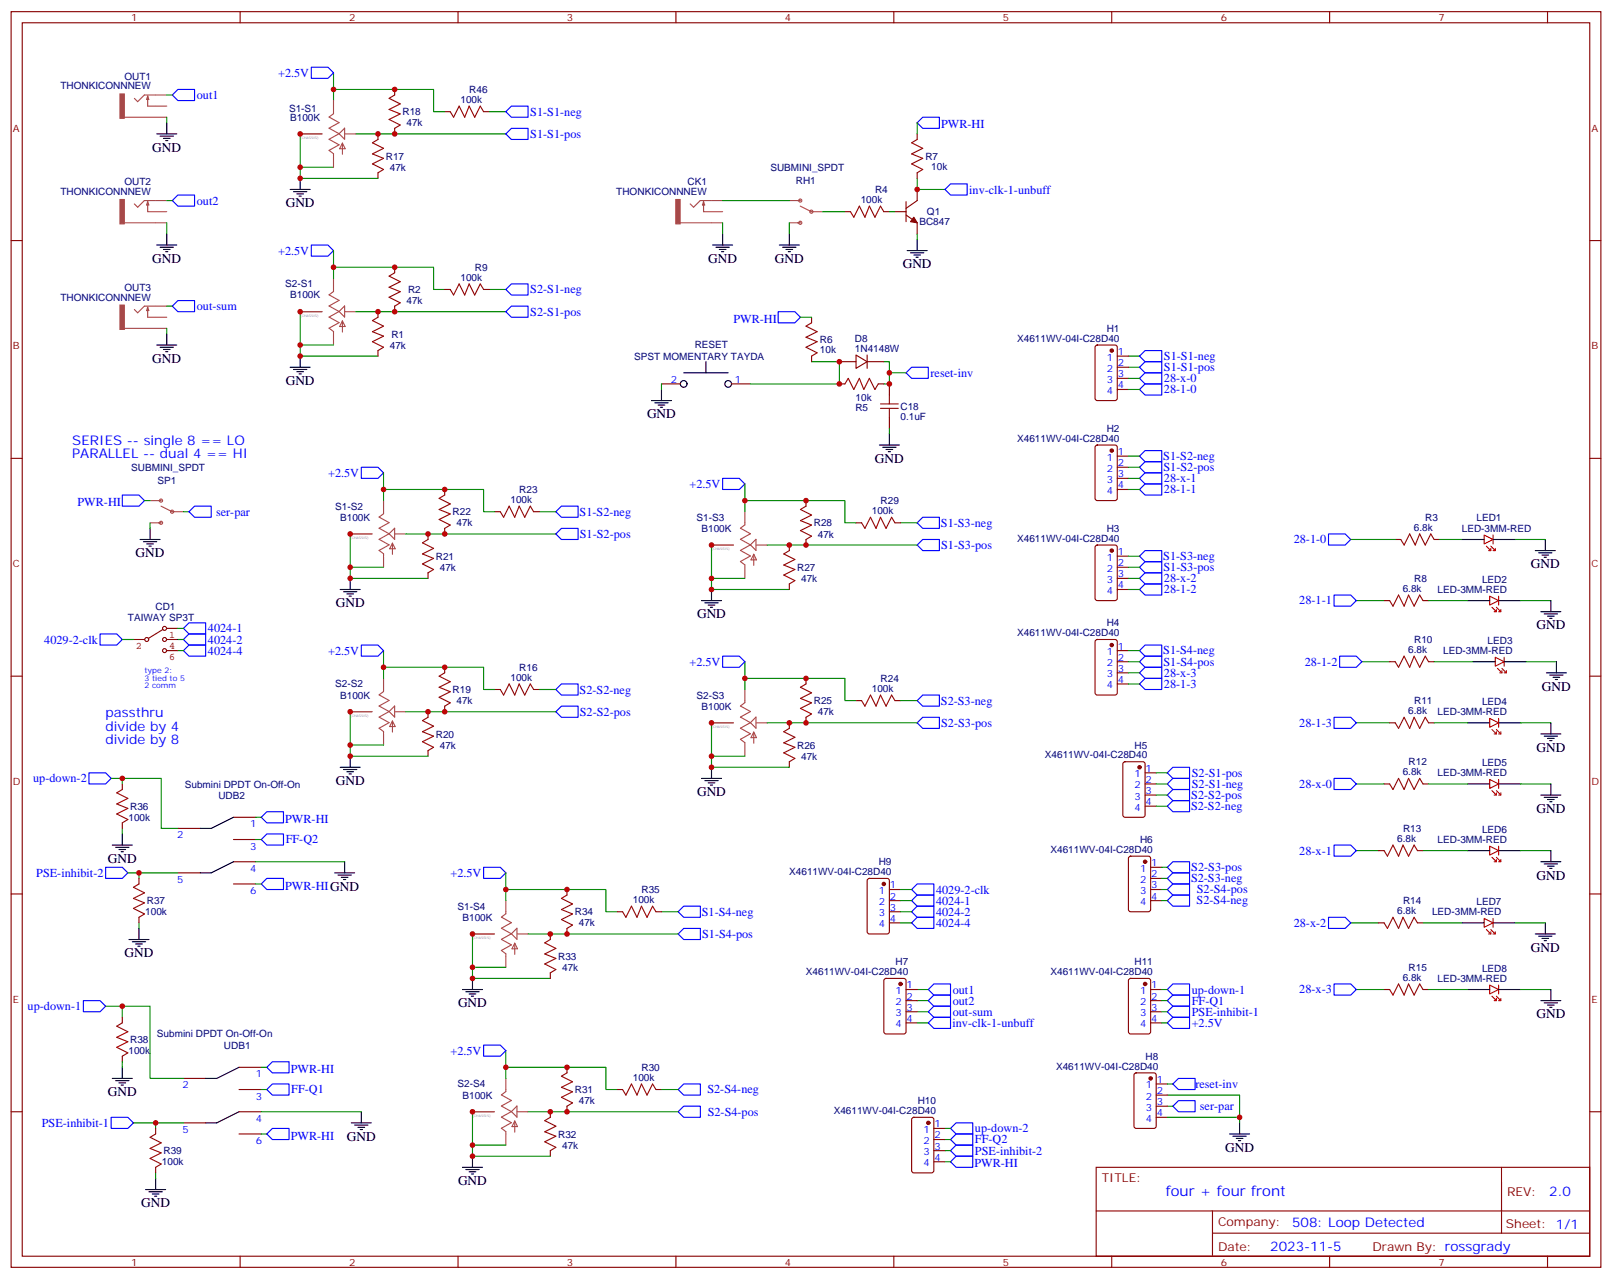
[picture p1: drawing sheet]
<svg xmlns="http://www.w3.org/2000/svg" width="512mm" height="406mm" viewBox="0 0 512 406" stroke-linecap="round" stroke-linejoin="round" font-family="sans-serif">
<g fill="none" stroke="#870000" stroke-width=".35">
<path d="M3.5 3.7h504.5v398.6h-504.5zM7.1 7.2h497.4v391.6h-497.4zM76.2 3.7v3.5M145.3 3.7v3.5M214.5 3.7v3.5M283.6 3.7v3.5M352.8 3.7v3.5M421.9 3.7v3.5M491.1 3.7v3.5M125.2 28.4v1.8M141.1 35.5h1.8M153.5 35.5h1.7"/>
<path d="M119.9 42.5v1.8M119.9 54.9v1.7M125.2 40.7v1.8M291 42.5v1.8M291 54.9v1.7M3.5 76.4h3.6M268.1 67.2h1.8M280.5 67.2h1.7M284 67.2h3.5M287.5 68.3l3.5 2.4v3.6M287.5 64v6.4M291 60.1v3.6l-3.5 2.4"/>
<path d="M504.5 76.4h3.5M119.9 99v1.7M125.2 84.8v1.8M125.2 97.2v1.8M141.1 91.9h1.8M153.5 91.9h1.7M119.9 111.3v1.8M347.7 109.7l.5-.2h5.6l.7 .5v16.5l-.4 .6-5.9 .1-.7-.5v-16.5zM354.5 113.1h3.6M354.5 116.6h3.6M354.5 120.1h3.6M354.5 123.6h3.6"/>
<path d="M3.5 145.5h3.6M141.1 155.4v1.8M255.8 158.9v1.8M347.7 141.5l.5-.2h5.6l.7 .4v16.5l-.4 .7h-5.9l-.7-.4v-16.5zM354.5 144.8h3.6M354.5 148.3h3.6M354.5 151.9h3.6M354.5 155.4h3.6M504.5 145.5h3.5M135.8 169.5v1.8M141.1 167.7v1.8M157 162.5h1.7"/>
<path d="M169.3 162.5h1.8M250.5 173v1.8M255.8 171.3v1.7M271.6 166h1.8M284 166h1.8M347.7 173.2l.5-.2h5.6l.7 .5v16.5l-.4 .6-5.9 .1-.7-.5v-16.5zM354.5 176.6h3.6M442.7 171.3h1.8M455.1 171.3h1.7M135.8 181.9v1.7M250.5 185.4v1.7M354.5 180.1h3.6"/>
<path d="M354.5 183.6h3.6M354.5 187.1h3.6M439.2 190.7h1.8M451.6 190.7h1.7M3.5 214.7h3.6M141.1 211.8v1.8M157 218.9h1.7M169.3 218.9h1.8M255.8 215.4v1.7M347.7 203.2l.5-.2h5.6l.7 .5v16.5l-.4 .6-5.9 .1-.7-.5v-16.5zM354.5 210.1h3.6M354.5 206.6h3.6"/>
<path d="M354.5 213.6h3.6M354.5 217.1h3.6M441 210.1h1.7M453.3 210.1h1.8M504.5 214.7h3.5M135.8 226v1.7M135.8 238.3v1.8M141.1 224.2v1.8M250.5 229.5v1.7M255.8 227.7v1.8M271.6 222.4h1.8M284 222.4h1.8"/>
<path d="M441 229.5h1.7M453.3 229.5h1.8M38.8 248.9v1.7M74.1 259.5h7M250.5 241.8v1.8M356.5 242l.5-.2h5.7l.6 .5 .1 16.5-.5 .6-5.9 .1-.6-.5-.1-16.5zM363.4 248.9h3.5M363.4 245.4h3.5M363.4 252.4h3.5M363.4 255.9h3.5M439.2 248.9h1.8M451.6 248.9h1.7"/>
<path d="M38.8 261.2v1.8M44.1 278.9v1.7M56.4 263h7.1M56.4 277.1h7.1M74.1 266.5h7M74.1 273.6h7M275.4 279.1l.5-.2h5.6l.7 .4v16.5l-.4 .7h-5.9l-.7-.5v-16.4zM358.3 272l.5-.2h5.6l.7 .4v16.5l-.4 .7-5.9 .1-.7-.5v-16.5zM365.1 275.3h3.6M365.1 278.9h3.6M437.4 270.1h1.8M449.8 270.1h1.8"/>
<path d="M3.5 283.8h3.6M44.1 291.2v1.8M74.1 280.6h7M174.6 296.5v1.8M179.9 282.4v1.8M179.9 294.7v1.8M195.8 289.5h1.8M208.1 289.5h1.8M282.2 293h3.6M282.2 289.5h3.6M282.2 282.4h3.6M282.2 285.9h3.6"/>
<path d="M365.1 282.4h3.6M365.1 285.9h3.6M437.4 293h1.8M449.8 293h1.8M504.5 283.8h3.5M174.6 308.9v1.7M280.7 310.8l.5-.2h5.6l.7 .5v16.5l-.4 .6-5.9 .1-.7-.5v-16.5zM287.5 314.1h3.5M287.5 317.7h3.5M358.3 310.8l.5-.2h5.6l.7 .5v16.5l-.4 .6-5.9 .1-.7-.5v-16.5zM365.1 314.1h3.6M365.1 317.7h3.6"/>
<path d="M439.2 314.1h1.8M451.6 314.1h1.7M38.8 323v1.7M38.8 335.3v1.8M75.8 338.8h7.1M179.9 338.8v1.8M287.5 321.2h3.5M287.5 324.7h3.5M365.1 321.2h3.6M365.1 324.7h3.6M3.5 353h3.6M49.4 358.2v1.8"/>
<path d="M58.2 342.4h7.1M58.2 356.5h7.1M75.8 353h7.1M75.8 345.9h7.1M174.6 353v1.7M179.9 351.2v1.8M195.8 345.9h1.8M208.1 345.9h1.8M289.5 354.9l.5-.2h5.6l.7 .4v16.6l-.4 .6-5.9 .1-.7-.5v-16.5zM296.3 358.2h3.6M360.1 340.8l.4-.2h5.7l.6 .4 .1 16.5-.5 .7h-5.9l-.6-.4-.1-16.5zM366.9 344.1h3.5"/>
<path d="M366.9 347.7h3.5M366.9 351.2h3.5M366.9 354.7h3.5M504.5 353h3.5M49.4 370.6v1.8M75.8 360h7.1M174.6 365.3v1.8M296.3 361.8h3.6M296.3 365.3h3.6M296.3 368.8h3.6M347.8 370.6h156.7v28.2h-156.7zM476.5 370.6v20.9"/>
<path d="M76.2 398.8v3.5M145.3 398.8v3.5M214.5 398.8v3.5M283.6 398.8v3.5M347.9 384.4h156.4M352.8 398.8v3.5M384.8 391.5h119.5M384.8 384.4v14.2M421.9 398.8v3.5M491.1 398.8v3.5"/>
</g>
<g fill="none" stroke="#a64a4a" stroke-width=".35">
<path d="M39.5 37.2h9.8M46.9 30.5v3.2h2.4M46.9 30.5l.3 1.1h-.7zM49.3 30.2h-3.5l-2.1 2.1-1.1-1.1M49.4 30.2h3.5M49.4 33.7h3.5M49.4 37.2h3.5M105.8 31.9v4.2l-1.4 1.1 3.2 1.7-3.2 1.8 3.2 1.8M95.2 42.5h7M105.8 49.6v3.5M107.6 42.5l-3.2 1.7 3.2 1.8-3.2 1.7 1.4 1.1v.7M108.7 45.5v3.5"/>
<path d="M108.7 45.5l.8 1.7h-1.7zM109.4 40.7v3.5l-1.8-1.7zM109.4 42.5h3.5M39.5 70.7h9.8M46.9 64v3.2h2.4M46.9 64l.3 1.1h-.7zM49.3 63.7h-3.5l-2.1 2.1-1.1-1.1M49.4 63.7h3.5M49.4 67.2h3.5M49.4 70.7h3.5M215.8 70.7h9.9M223.3 64v3.2h2.4"/>
<path d="M223.3 64l.3 1.1h-.7zM225.7 63.7h-3.5l-2.1 2.1-1.1-1.1M225.8 63.7h3.5M225.8 67.2h3.5M225.8 70.7h3.5M250.5 63.7h3.4M250.5 70.7h3.4M253.4 63.7a.5 .5 0 0 1 .7-.5 .5 .5 0 0 1 .2 .8 .5 .5 0 0 1-.8-.2M253.4 70.7a.5 .5 0 0 1 .7-.4 .5 .5 0 0 1 .2 .8 .5 .5 0 0 1-.8-.2M253.9 65.4l3.6 1.8M257 67.2a.5 .5 0 0 1 .7-.5 .5 .5 0 0 1 .1 .9 .5 .5 0 0 1-.8-.2M257.6 67.2h3.5"/>
<path d="M46.9 97.5v3.2h2.4M46.9 97.5l.3 1.1h-.7zM49.3 97.2h-3.5l-2.1 2.1-1.1-1.1M49.4 97.2h3.5M95.2 99h7M105.8 88.4v4.1l-1.4 1.1 3.2 1.8-3.2 1.7 3.2 1.8M107.6 98.9l-3.2 1.8 3.2 1.7-3.2 1.8 1.4 1v.8M109.4 97.1v3.6l-1.8-1.8zM109.4 99h3.5M39.5 104.2h9.8M49.4 100.7h3.5M49.4 104.2h3.5"/>
<path d="M105.8 106.1v3.4M108.7 101.9v3.5M108.7 101.9l.8 1.8h-1.7zM47.6 158.9h3.5M50.6 158.9a.5 .5 0 0 1 .7-.4 .5 .5 0 0 1 .1 .8 .5 .5 0 0 1-.8-.2M121.7 158.9v4.2l-1.4 1.1 3.2 1.7-3.2 1.8 3.2 1.8M47.6 166h3.5M50.6 166a.5 .5 0 0 1 .7-.5 .5 .5 0 0 1 .1 .8 .5 .5 0 0 1-.8-.1M51.1 160.7l3.5 1.8M54.1 162.5a.5 .5 0 0 1 .7-.5 .5 .5 0 0 1 .2 .8 .5 .5 0 0 1-.8-.2M54.7 162.5h3.5M111.1 169.5h7"/>
<path d="M121.7 176.6v3.5M123.5 169.5l-3.2 1.7 3.2 1.8-3.2 1.7 1.4 1.1v.7M124.5 172.5v3.5M124.5 172.5l.9 1.7h-1.8zM125.2 167.7v3.5l-1.7-1.7zM125.3 169.5h3.5M225.8 173h6.9M236.4 162.5v4.1l-1.5 1.1 3.2 1.8-3.2 1.7 3.2 1.8M238.1 173l-3.2 1.7 3.2 1.8-3.2 1.8 1.5 1v.7M239.2 176v3.5M239.2 176l.9 1.7h-1.8zM239.9 171.2v3.5l-1.8-1.7z"/>
<path d="M239.9 173h3.5M236.4 180.1v3.5M121.7 215.4v4.1l-1.4 1.1 3.2 1.8-3.2 1.7 3.2 1.8M236.4 218.9v4.2l-1.5 1 3.2 1.8-3.2 1.8 3.2 1.7M111.1 226h7M121.7 233.1v3.4M123.5 225.9l-3.2 1.8 3.2 1.7-3.2 1.8 1.4 1v.8M123.5 225.9l1.7-1.8v3.6zM124.5 228.9v3.5M124.5 228.9l.9 1.8h-1.8zM125.3 226h3.5M225.8 229.5h6.9"/>
<path d="M236.4 236.6v3.5M238.1 229.4l-3.2 1.8 3.2 1.8-3.2 1.7 1.5 1.1v.7M238.1 229.4l1.8-1.7v3.5zM239.2 232.4v3.6M239.2 232.4l.9 1.8h-1.8zM239.9 229.5h3.5M149.9 296.5h7M160.5 285.9v4.2l-1.4 1.1 3.2 1.7-3.2 1.8 3.2 1.8M162.3 296.5l-3.2 1.7 3.2 1.8-3.2 1.7 1.4 1.1v.7M163.3 299.5v3.5M163.3 299.5l.9 1.7h-1.7zM164 294.7v3.5l-1.7-1.7z"/>
<path d="M164.1 296.5h3.5M160.5 303.6v3.5M149.9 353h7M160.5 342.4v4.1l-1.4 1.1 3.2 1.8-3.2 1.7 3.2 1.8M162.3 352.9l-3.2 1.8 3.2 1.7-3.2 1.8 1.4 1v.8M163.3 355.9v3.5M163.3 355.9l.9 1.8h-1.7zM164 351.1v3.6l-1.7-1.8zM164.1 353h3.5M160.5 360.1v3.4"/>
</g>
<g fill="#a64a4a" stroke="#a64a4a" stroke-width=".32">
<path d="M214.4 63.3h1.4v7.8h-1.4z"/>
<path d="M38 29.8h1.5v7.8h-1.5z"/>
<path d="M38 63.3h1.5v7.8h-1.5z"/>
<path d="M38 96.8h1.5v7.8h-1.5z"/>
</g>
<g fill="none" stroke="#f00" stroke-width=".35">
<path d="M471 169.9l2.8 1.4-2.8 1.4zM471.7 173.4l1.4 1.4M473.1 174.1v.7h-.7M473.1 173.4l1.4 1.4M473.8 169.9v2.8M474.5 174.1v.7h-.7M472.7 189.3l2.8 1.4-2.8 1.4zM473.4 192.8l1.4 1.4M474.8 193.5v.7h-.7M474.8 192.8l1.4 1.4M475.5 189.3v2.8M476.2 193.5v.7h-.7"/>
<path d="M474.5 208.7l2.8 1.4-2.8 1.4zM475.2 212.2l1.4 1.4M476.6 212.9v.7h-.7M476.6 212.2l1.4 1.4M477.3 208.7v2.8M478 212.9v.7h-.7M472.7 228.1l2.8 1.4-2.8 1.4zM473.4 231.6l1.4 1.4M474.8 232.3v.7h-.7M474.8 231.6l1.4 1.4M475.5 228.1v2.8M476.2 232.3v.7h-.7"/>
<path d="M472.7 247.5l2.8 1.4-2.8 1.4zM473.4 251l1.4 1.4M474.8 251.7v.7h-.7M474.8 251l1.4 1.4M475.5 247.5v2.8M476.2 251.7v.7h-.7M472.7 268.6l2.8 1.5-2.8 1.4zM473.4 272.2l1.4 1.4M474.8 272.9v.7h-.7M474.8 272.2l1.4 1.4M475.5 268.6v2.9M476.2 272.9v.7h-.7"/>
<path d="M471 291.6l2.8 1.4-2.8 1.4zM471.7 295.1l1.4 1.4M473.1 295.8v.7h-.7M473.1 295.1l1.4 1.4M473.8 291.6v2.8M474.5 295.8v.7h-.7M472.7 312.7l2.8 1.4-2.8 1.5zM473.4 316.3l1.4 1.4M474.8 317v.7h-.7M474.8 316.3l1.4 1.4M475.5 312.7v2.9M476.2 317v.7h-.7"/>
</g>
<g fill="none" stroke="#000" stroke-width=".35">
<path d="M52.9 39v3.5M49.7 42.5h6.4M50.8 43.2h4.2M51.9 43.9h2.1M52.6 44.6h.7M95.2 56.6v3.5M49.7 77.8h6.4M50.8 78.5h4.2M51.9 79.2h2.1M52.6 79.9h.7M52.9 74.3v3.5M92.1 60.1h6.3"/>
<path d="M93.1 60.9h4.3M94.2 61.6h2.1M94.9 62.3h.7M226.1 77.8h6.4M227.2 78.5h4.2M228.2 79.2h2.2M229 79.9h.7M229.3 74.3v3.5M247.3 77.8h6.3M248.4 78.5h4.2M249.4 79.2h2.1M250.1 79.9h.7"/>
<path d="M250.5 74.3v3.5M287.9 79.6h6.3M291 76v3.6M288.9 80.3h4.3M290 81h2.1M290.7 81.7h.7M49.7 109.5h6.4M50.8 110.2h4.2M51.9 110.9h2.1M52.6 111.7h.7M52.9 106v3.5M92.1 116.6h6.3"/>
<path d="M93.1 117.3h4.3M94.2 118h2.1M94.9 118.7h.7M95.2 113.1v3.5M217 118.4h14.1M224 114.8v3.6M44.4 171.3h6.4M45.5 172h4.2M46.6 172.7h2.1M47.3 173.4h.7M47.6 167.7v3.6M463.9 171.3h7.1"/>
<path d="M473.8 171.3h7M487.2 174.8h6.3M488.2 175.5h4.3M489.3 176.2h2.1M490 176.9h.7M490.4 171.3v3.5M107.9 187.1h6.4M109 187.9h4.2M110.1 188.6h2.1M110.8 189.3h.7M111.1 183.6v3.5M222.6 190.7h6.4"/>
<path d="M223.7 191.4h4.2M224.7 192.1h2.1M225.4 192.8h.7M225.8 187.1v3.6M465.7 190.7h7M475.5 190.7h7.1M488.9 194.2h6.4M490 194.9h4.2M491.1 195.6h2.1M491.8 196.3h.7M492.1 190.7v3.5M467.4 210.1h7.1"/>
<path d="M477.3 210.1h7.1M490.7 213.6h6.4M491.8 214.3h4.2M492.8 215h2.1M493.5 215.7h.7M493.9 210.1v3.5M465.7 229.5h7M475.5 229.5h7.1M488.9 233h6.4M490 233.7h4.2M491.1 234.4h2.1M491.8 235.1h.7"/>
<path d="M492.1 229.5v3.5M74.1 259.5l-7.1 3.5h-3.5M107.9 243.6h6.4M109 244.3h4.2M110.1 245h2.1M110.8 245.7h.7M111.1 240.1v3.5M222.6 247.1h6.4M223.7 247.8h4.2M224.7 248.5h2.1M225.4 249.2h.7M225.8 243.6v3.5"/>
<path d="M465.7 248.9h7M475.5 248.9h7.1M488.9 252.4h6.4M490 253.1h4.2M491.1 253.8h2.1M491.8 254.5h.7M492.1 248.9v3.5M35.6 268.3h6.4M36.7 269h4.2M37.7 269.7h2.2M38.5 270.4h.7M38.8 264.8v3.5"/>
<path d="M74.1 273.6l-7.1 3.5h-3.5M106.2 277.1h6.3M107.2 277.8h4.3M108.3 278.5h2.1M109 279.2h.7M109.4 273.6v3.5M465.7 270.1h7M475.5 270.1h7.1M488.9 273.6h6.4M490 274.3h4.2M491.1 275h2.1M491.8 275.7h.7"/>
<path d="M492.1 270.1v3.5M40.9 298.3h6.4M42 299h4.2M43 299.7h2.2M44.1 294.7v3.6M463.9 293h7.1M473.8 293h7M487.2 296.5h6.3M488.2 297.2h4.3M489.3 297.9h2.1M490 298.6h.7M490.4 293v3.5"/>
<path d="M43.7 300.4h.7M146.8 314.1h6.3M147.8 314.9h4.2M148.9 315.6h2.1M149.6 316.3h.7M149.9 310.6v3.5M465.7 314.1h7M475.5 314.1h7.1M488.9 317.7h6.4M490 318.4h4.2M491.1 319.1h2.1M491.8 319.8h.7"/>
<path d="M492.1 314.1v3.6M38.8 338.8v3.6M75.8 338.8l-7 3.6h-3.5M35.6 342.4h6.4M36.7 343.1h4.2M37.7 343.8h2.2M38.5 344.5h.7M75.8 353l-7 3.5h-3.5M111.5 356.5h6.3M112.5 357.2h4.3M113.6 357.9h2.1M114.3 358.6h.7"/>
<path d="M114.7 353v3.5M393.3 356.5v3.5M46.2 377.6h6.4M47.3 378.4h4.2M48.3 379.1h2.1M49 379.8h.7M49.4 374.1v3.5M146.8 370.6h6.3M147.8 371.3h4.2M148.9 372h2.1M149.6 372.7h.7M149.9 367.1v3.5"/>
<path d="M390.2 360h6.3M391.2 360.7h4.3M392.3 361.4h2.1M393 362.1h.7"/>
</g>
<g fill="none" stroke="#008700" stroke-width=".35">
<path d="M52.9 37.2v1.8M52.9 30.2h1.8M105.8 28.4h31.8v7.1h3.5M105.8 23.1v8.8M155.2 35.5h5.3M291 39v3.5M95.2 42.5v14.1h24.7M95.2 53.1h10.6M112.9 42.5h47.6M291 56.6v3.5h8.9M52.9 63.7h1.8M52.9 70.7v3.6"/>
<path d="M105.8 79.6v8.8M229.3 63.7h21.2M229.3 70.7v3.6M250.5 70.7v3.6M261.1 67.2h7M282.2 67.2h1.8M291 74.3v1.7M52.9 97.2h1.8M95.2 99v14.1h24.7M105.8 84.8h31.8v7.1h3.5M112.9 99h47.6M155.2 91.9h5.3"/>
<path d="M52.9 104.2v1.8M95.2 109.5h10.6M358.1 116.6h3.5M358.1 113.1h3.5M358.1 120.1h3.5M358.1 123.6h3.5M45.9 158.9h1.7M121.7 155.4h31.8v7.1h3.5M121.7 150.1v8.8M236.4 158.9h31.7v7.1h3.5M236.4 153.6v8.9M358.1 144.8h3.5"/>
<path d="M358.1 148.3h3.5M358.1 151.9h3.5M358.1 155.4h3.5M47.6 166v1.7M58.2 162.5h1.8M111.1 169.5v14.1h24.7M128.8 169.5h47.6M171.1 162.5h5.3M225.8 173v14.1h24.7M243.4 173h47.6M285.8 166h5.2M358.1 176.6h3.5"/>
<path d="M428.6 171.3h14.1M456.8 171.3h7.1M480.8 171.3h9.6M56.4 199.5h1.8M111.1 180.1h10.6M225.8 183.6h10.6M358.1 180.1h3.5M358.1 183.6h3.5M358.1 187.1h3.5M430.4 190.7h8.8M453.3 190.7h12.4M482.6 190.7h9.5"/>
<path d="M38.8 203h3.5M56.4 206.6h1.8M56.4 203h1.8M121.7 211.8h31.8v7.1h3.5M121.7 206.6v8.8M171.1 218.9h5.3M236.4 215.4h31.7v7h3.5M236.4 210.1v8.8M358.1 210.1h3.5M358.1 206.6h3.5M358.1 213.6h3.5M358.1 217.1h3.5"/>
<path d="M432.2 210.1h8.8M455.1 210.1h12.3M484.4 210.1h9.5M111.1 226v14.1h24.7M111.1 236.5h10.6M128.8 226h47.6M225.8 229.5v14.1h24.7M243.4 229.5h47.6M285.8 222.4h5.2M430.4 229.5h10.6M455.1 229.5h10.6M482.6 229.5h9.5"/>
<path d="M35.3 247.1h15.9v15.9h5.2M38.8 247.1v1.8M81.1 259.5h1.8M225.8 240.1h10.6M366.9 248.9h3.5M366.9 245.4h3.5M366.9 252.4h3.5M366.9 255.9h3.5M430.4 248.9h8.8M453.3 248.9h12.4M482.6 248.9h9.5M38.8 263v1.8"/>
<path d="M40.6 277.1h15.8M44.1 277.1v1.8M81.1 273.6h28.3M81.1 266.5h1.8M160.5 277.1v8.8M368.7 275.3h1.7M368.7 278.9h1.7M430.4 270.1h7M451.6 270.1h14.1M482.6 270.1h9.5M44.1 293v1.7M81.1 280.6h1.8"/>
<path d="M149.9 296.5v14.1h24.7M160.5 282.4h31.8v7.1h3.5M167.6 296.5h47.6M209.9 289.5h5.3M285.8 293h3.5M285.8 289.5h3.5M285.8 282.4h3.5M285.8 285.9h3.5M368.7 282.4h1.7M368.7 285.9h1.7M428.6 293h8.8M451.6 293h12.3"/>
<path d="M480.8 293h9.6M33.5 319.4h14.1v23h10.6M38.8 319.4v3.6M149.9 307.1h10.6M291 314.1h3.6M291 317.7h3.6M368.7 314.1h1.7M368.7 317.7h1.7M430.4 314.1h8.8M453.3 314.1h12.4M482.6 314.1h9.5M38.8 337.1v1.7"/>
<path d="M82.9 338.8h1.8M160.5 338.8h31.8v7.1h3.5M160.5 333.6v8.8M291 321.2h3.6M291 324.7h3.6M368.7 321.2h1.7M368.7 324.7h1.7M42.3 356.5h15.9M49.4 356.5v1.7M82.9 345.9h1.8M82.9 353h31.8M149.9 353v14.1h24.7"/>
<path d="M167.6 353h47.6M209.9 345.9h5.3M299.9 358.2h1.7M370.4 347.7h22.9v8.8M370.4 351.2h1.8M370.4 344.1h1.8M370.4 354.7h22.9M49.4 372.4v1.7M82.9 360h1.8M149.9 363.5h10.6M299.9 361.8h1.7M299.9 365.3h1.7"/>
<path d="M299.9 368.8h1.7"/>
</g>
<g fill="#870000" stroke="#870000" stroke-width=".35">
<path d="M290 69l1 1.7-2.1-.3z"/>
<circle cx="352.8" cy="111.3" r=".53"/>
<circle cx="352.8" cy="143.1" r=".53"/>
<circle cx="352.8" cy="174.8" r=".53"/>
<circle cx="352.8" cy="204.8" r=".53"/>
<circle cx="361.6" cy="243.6" r=".53"/>
<circle cx="363.4" cy="273.6" r=".53"/>
<circle cx="280.5" cy="280.6" r=".53"/>
<circle cx="285.7" cy="312.4" r=".53"/>
<circle cx="365.1" cy="342.4" r=".53"/>
<circle cx="294.6" cy="356.5" r=".53"/>
<circle cx="363.4" cy="312.4" r=".53"/>
</g>
<path d="M51.7 199.8l-4.6 2.9M52.8 199.5a.63 .63 0 0 0-.9-.6 .63 .63 0 0 0-.1 1.1 .63 .63 0 0 0 1-.4M52.9 199.5h3.5M42.3 203h3.6M47.2 203a.63 .63 0 0 0-.9-.5 .63 .63 0 0 0-.1 1 .63 .63 0 0 0 1-.4M52.8 206.6a.63 .63 0 0 0-.9-.6 .63 .63 0 0 0-.1 1.1 .63 .63 0 0 0 1-.4M52.8 203a.63 .63 0 0 0-.9-.5 .63 .63 0 0 0-.1 1 .63 .63 0 0 0 1-.4M52.9 203h3.5M52.9 206.6h3.5" fill="none" stroke="#850000" stroke-width=".35"/>
<g fill="none" stroke="#00f" stroke-width=".35">
<path d="M54.7 30.2l1.7-1.8h5.3v3.5h-5.3zM98.8 21.3h5.3l1.7 1.8-1.7 1.8h-5.3zM162.3 33.7h5.3v3.5h-5.3l-1.8-1.7zM292.8 37.2h5.3v3.5h-5.3l-1.8-1.7zM162.3 40.7h5.3v3.6h-5.3l-1.8-1.8zM301.6 58.4h5.3v3.5h-5.3l-1.7-1.8zM56.4 61.9h5.3v3.5h-5.3l-1.7-1.7zM98.8 77.8h5.3l1.7 1.8-1.7 1.7h-5.3zM54.7 97.2l1.7-1.8h5.3v3.6h-5.3zM160.5 91.9l1.8-1.8h5.3v3.6h-5.3zM162.3 97.2h5.3v3.5h-5.3l-1.8-1.7zM361.6 113.1l1.8-1.8h5.3v3.5h-5.3z"/>
<path d="M361.6 116.6l1.8-1.8h5.3v3.6h-5.3zM361.6 120.1l1.8-1.7h5.3v3.5h-5.3zM361.6 123.6l1.8-1.7h5.3v3.5h-5.3zM38.8 157.2h5.3l1.8 1.7-1.8 1.8h-5.3zM114.7 148.3h5.2l1.8 1.8-1.8 1.8h-5.2zM229.3 151.9h5.3l1.8 1.7-1.8 1.8h-5.3zM361.6 148.3l1.8-1.7h5.3v3.5h-5.3zM363.4 143.1h5.3v3.5h-5.3l-1.8-1.8zM363.4 150.1h5.3v3.5h-5.3l-1.8-1.7zM363.4 153.6h5.3v3.6h-5.3l-1.8-1.8zM60 162.5l1.7-1.8h5.3v3.5h-5.3zM178.2 167.7h5.2v3.6h-5.2l-1.8-1.8z"/>
<path d="M178.2 160.7h5.2v3.5h-5.2l-1.8-1.7zM291 173l1.8-1.7h5.3v3.5h-5.3zM291 166l1.8-1.8h5.3v3.5h-5.3zM363.4 174.8h5.3v3.5h-5.3l-1.8-1.7zM363.4 178.3h5.3v3.6h-5.3l-1.8-1.8zM421.6 169.5h5.3l1.7 1.8-1.7 1.7h-5.3zM60 197.7h5.3v3.6h-5.3l-1.8-1.8zM363.4 181.9h5.3v3.5h-5.3l-1.8-1.8zM363.4 185.4h5.3v3.5h-5.3l-1.8-1.8zM423.3 188.9h5.3l1.8 1.8-1.8 1.7h-5.3zM31.7 201.3h5.3l1.8 1.7-1.8 1.8h-5.3zM60 201.3h5.3v3.5h-5.3l-1.8-1.8z"/>
<path d="M60 204.8h5.3v3.5h-5.3l-1.8-1.7zM114.7 204.8h5.2l1.8 1.8-1.8 1.7h-5.2zM178.2 217.1h5.2v3.6h-5.2l-1.8-1.8zM229.3 208.3h5.3l1.8 1.8-1.8 1.7h-5.3zM361.6 213.6l1.8-1.8h5.3v3.6h-5.3zM363.4 204.8h5.3v3.5h-5.3l-1.8-1.7zM363.4 208.3h5.3v3.5h-5.3l-1.8-1.7zM363.4 215.4h5.3v3.5h-5.3l-1.8-1.8zM425.1 208.3h5.3l1.8 1.8-1.8 1.7h-5.3zM178.2 224.2h5.2v3.5h-5.2l-1.8-1.7zM291 222.4l1.8-1.7h5.3v3.5h-5.3zM292.8 227.7h5.3v3.5h-5.3l-1.8-1.7z"/>
<path d="M423.3 227.7h5.3l1.8 1.8-1.8 1.7h-5.3zM28.2 245.4h5.3l1.8 1.7-1.8 1.8h-5.3zM84.7 257.7h5.3v3.5h-5.3l-1.8-1.7zM372.2 247.1h5.3v3.5h-5.3l-1.8-1.7zM372.2 243.6h5.3v3.5h-5.3l-1.8-1.7zM372.2 254.2h5.3v3.5h-5.3l-1.8-1.8zM372.2 250.6h5.3v3.6h-5.3l-1.8-1.8zM423.3 247.1h5.3l1.8 1.8-1.8 1.7h-5.3zM33.5 275.3h5.3l1.8 1.8-1.8 1.8h-5.3zM84.7 278.9h5.3v3.5h-5.3l-1.8-1.8zM84.7 264.8h5.3v3.5h-5.3l-1.8-1.8zM153.5 275.3h5.2l1.8 1.8-1.8 1.8h-5.2z"/>
<path d="M370.4 275.3l1.8-1.7h5.3v3.5h-5.3zM372.2 277.1h5.3v3.5h-5.3l-1.8-1.7zM423.3 268.3h5.3l1.8 1.8-1.8 1.7h-5.3zM215.2 289.5l1.8-1.8h5.2v3.5h-5.2zM217 294.7h5.2v3.6h-5.2l-1.8-1.8zM291 280.6h5.3v3.6h-5.3l-1.7-1.8zM291 284.2h5.3v3.5h-5.3l-1.7-1.8zM291 287.7h5.3v3.5h-5.3l-1.7-1.7zM291 291.2h5.3v3.5h-5.3l-1.7-1.7zM370.4 285.9l1.8-1.7h5.3v3.5h-5.3zM372.2 280.6h5.3v3.6h-5.3l-1.8-1.8zM421.6 291.2h5.3l1.7 1.8-1.7 1.7h-5.3z"/>
<path d="M26.5 317.7h5.2l1.8 1.7-1.8 1.8h-5.2zM294.6 314.1l1.7-1.7h5.3v3.5h-5.3zM294.6 317.7l1.7-1.8h5.3v3.5h-5.3zM296.3 319.4h5.3v3.6h-5.3l-1.7-1.8zM370.4 317.7l1.8-1.8h5.3v3.5h-5.3zM372.2 312.4h5.3v3.5h-5.3l-1.8-1.8zM423.3 312.4h5.3l1.8 1.7-1.8 1.8h-5.3zM86.4 337.1h5.3v3.5h-5.3l-1.7-1.8zM153.5 331.8h5.2l1.8 1.8-1.8 1.7h-5.2zM296.3 323h5.3v3.5h-5.3l-1.7-1.8zM370.4 321.2l1.8-1.8h5.3v3.6h-5.3zM372.2 323h5.3v3.5h-5.3l-1.8-1.8z"/>
<path d="M35.3 354.7h5.3l1.7 1.8-1.7 1.7h-5.3zM86.4 358.2h5.3v3.6h-5.3l-1.7-1.8zM86.4 344.1h5.3v3.6h-5.3l-1.7-1.8zM215.2 345.9l1.8-1.8h5.2v3.6h-5.2zM217 351.2h5.2v3.5h-5.2l-1.8-1.7zM303.4 356.5h5.3v3.5h-5.3l-1.8-1.8zM373.9 342.4h5.3v3.5h-5.3l-1.7-1.8zM373.9 349.4h5.3v3.6h-5.3l-1.7-1.8zM303.4 367.1h5.3v3.5h-5.3l-1.8-1.8zM303.4 363.5h5.3v3.6h-5.3l-1.8-1.8zM303.4 360h5.3v3.5h-5.3l-1.8-1.7z"/>
</g>
<g fill="none" stroke="#a10000" stroke-width=".35">
<path d="M125.2 30.2l-1.7 1 3.5 1.8-3.5 1.7 3.5 1.5-3.5 1.7 3.5 1.8-1.8 1M142.9 35.5l1 1.7 1.8-3.5 1.8 3.5 1.4-3.5 1.7 3.5 1.8-3.5 1.1 1.8M119.9 44.3l-1.7 1 3.5 1.8-3.5 1.8 3.5 1.4-3.5 1.7 3.5 1.8-1.8 1.1M291 44.3l-1.7 1 3.5 1.8-3.5 1.8 3.5 1.4-3.5 1.7 3.5 1.8-1.8 1.1M269.9 67.2l1 1.8 1.8-3.6 1.8 3.6 1.4-3.6 1.7 3.6 1.8-3.6 1.1 1.8M125.2 86.6l-1.7 1.1 3.5 1.7-3.5 1.8 3.5 1.4-3.5 1.8 3.5 1.7-1.8 1.1M142.9 91.9l1 1.8 1.8-3.6 1.8 3.6 1.4-3.6 1.7 3.6 1.8-3.6 1.1 1.8M119.9 100.7l-1.7 1.1 3.5 1.7-3.5 1.8 3.5 1.4-3.5 1.8 3.5 1.7-1.8 1.1M141.1 157.2l-1.8 1 3.6 1.8-3.6 1.7 3.6 1.5-3.6 1.7 3.6 1.8-1.8 1M135.8 171.3l-1.7 1 3.5 1.8-3.5 1.8 3.5 1.4-3.5 1.7 3.5 1.8-1.8 1.1M158.7 162.5l1.1 1.7 1.8-3.5 1.7 3.5 1.4-3.5 1.8 3.5 1.8-3.5 1 1.8M250.5 174.8l-1.8 1.1 3.5 1.7-3.5 1.8 3.5 1.4-3.5 1.8 3.5 1.7-1.7 1.1"/>
<path d="M255.8 160.7l-1.8 1 3.5 1.8-3.5 1.8 3.5 1.4-3.5 1.8 3.5 1.7-1.7 1.1M273.4 166l1.1 1.7 1.7-3.5 1.8 3.5 1.4-3.5 1.8 3.5 1.7-3.5 1.1 1.8M444.5 171.3l1.1 1.7 1.7-3.5 1.8 3.5 1.4-3.5 1.8 3.5 1.7-3.5 1.1 1.8M441 190.7l1 1.7 1.8-3.5 1.8 3.5 1.4-3.5 1.7 3.5 1.8-3.5 1.1 1.8M141.1 213.6l-1.8 1.1 3.6 1.7-3.6 1.8 3.6 1.4-3.6 1.8 3.6 1.7-1.8 1.1M158.7 218.9l1.1 1.8 1.8-3.6 1.7 3.6 1.4-3.6 1.8 3.6 1.8-3.6 1 1.8M255.8 217.1l-1.8 1.1 3.5 1.8-3.5 1.7 3.5 1.4-3.5 1.8 3.5 1.8-1.7 1M442.7 210.1l1.1 1.7 1.8-3.5 1.7 3.5 1.4-3.5 1.8 3.5 1.8-3.5 1 1.8M135.8 227.7l-1.7 1.1 3.5 1.7-3.5 1.8 3.5 1.4-3.5 1.8 3.5 1.7-1.8 1.1M250.5 231.2l-1.8 1.1 3.5 1.8-3.5 1.7 3.5 1.4-3.5 1.8 3.5 1.8-1.7 1M273.4 222.4l1.1 1.8 1.7-3.5 1.8 3.5 1.4-3.5 1.8 3.5 1.7-3.5 1.1 1.7M442.7 229.5l1.1 1.7 1.8-3.5 1.7 3.5 1.4-3.5 1.8 3.5 1.8-3.5 1 1.8"/>
<path d="M38.8 250.6l-1.8 1.1 3.6 1.8-3.6 1.7 3.6 1.4-3.6 1.8 3.6 1.8-1.8 1M441 248.9l1 1.7 1.8-3.5 1.8 3.5 1.4-3.5 1.7 3.5 1.8-3.5 1.1 1.8M439.2 270.1l1.1 1.7 1.7-3.5 1.8 3.5 1.4-3.5 1.8 3.5 1.7-3.5 1.1 1.8M44.1 280.6l-1.8 1.1 3.6 1.8-3.6 1.7 3.6 1.4-3.6 1.8 3.6 1.8-1.8 1M174.6 298.3l-1.7 1 3.5 1.8-3.5 1.8 3.5 1.4-3.5 1.7 3.5 1.8-1.8 1.1M179.9 284.2l-1.7 1 3.5 1.8-3.5 1.7 3.5 1.5-3.5 1.7 3.5 1.8-1.8 1M197.6 289.5l1 1.7 1.8-3.5 1.7 3.5 1.5-3.5 1.7 3.5 1.8-3.5 1 1.8M439.2 293l1.1 1.7 1.7-3.5 1.8 3.5 1.4-3.5 1.8 3.5 1.7-3.5 1.1 1.8M441 314.1l1 1.8 1.8-3.5 1.8 3.5 1.4-3.5 1.7 3.5 1.8-3.5 1.1 1.7M38.8 324.7l-1.8 1.1 3.6 1.8-3.6 1.7 3.6 1.4-3.6 1.8 3.6 1.8-1.8 1M174.6 354.7l-1.7 1.1 3.5 1.7-3.5 1.8 3.5 1.4-3.5 1.8 3.5 1.7-1.8 1.1M179.9 340.6l-1.7 1.1 3.5 1.7-3.5 1.8 3.5 1.4-3.5 1.8 3.5 1.7-1.8 1.1"/>
<path d="M197.6 345.9l1 1.8 1.8-3.6 1.7 3.6 1.5-3.6 1.7 3.6 1.8-3.6 1 1.8M49.4 360l-1.8 1.1 3.6 1.7-3.6 1.8 3.6 1.4-3.6 1.8 3.6 1.7-1.8 1.1"/>
</g>
<g fill="#fff" stroke="#000" stroke-width=".35">
<circle cx="217" cy="121.9" r="1.06"/>
<circle cx="231.1" cy="121.9" r="1.06"/>
</g>
<path d="M257.5 100.7v1.8M257.5 113.1v1.7M266.3 114.8h5.3M271.6 112.7l3.6 2.1-3.6 2.1zM275.2 114.8h5.3M275.2 112.7v4.2M209.9 121.9h6M232.1 121.9h6M266.3 121.9h1.8M278.7 121.9h1.8M282.2 121.9v3.5M282.2 132.5v3.5" fill="none" stroke="#870000" stroke-width=".35"/>
<path d="M257.5 102.5l-1.7 1 3.5 1.8-3.5 1.8 3.5 1.4-3.5 1.7 3.5 1.8-1.8 1.1M268.1 121.9l1.1-1.8 1.7 3.5 1.8-3.5 1.4 3.5 1.8-3.5 1.7 3.5 1.1-1.7M279.4 129.6h5.6M279.4 128.2h5.6M282.2 125.4v2.8M282.2 129.6v2.9" fill="none" stroke="#a10000" stroke-width=".35"/>
<path d="M254 100.7h3.5M257.5 114.8h8.8v7.1h-28.2M280.5 114.8h1.7v7.1h-1.7M282.2 118.4h5.3M209.9 121.9v1.7M282.2 136v1.8" fill="none" stroke="#008700" stroke-width=".35"/>
<path d="M206.7 127.2h6.4M207.8 127.9h4.2M208.8 128.6h2.2M209.5 129.3h.8M209.9 123.6v3.6M282.2 137.8v3.5M279 141.3h6.4M280.1 142h4.2M281.2 142.7h2.1M281.9 143.4h.7" fill="none" stroke="#000" stroke-width=".35"/>
<path d="M246.9 99h5.3l1.8 1.7-1.8 1.8h-5.3zM289.3 116.6h5.3v3.5h-5.3l-1.8-1.7z" fill="none" stroke="#00f" stroke-width=".35"/>
<g fill="#c00">
<circle cx="291" cy="60.1" r=".88"/>
<circle cx="125.2" cy="28.4" r=".88"/>
<circle cx="105.8" cy="28.4" r=".88"/>
<circle cx="125.2" cy="42.5" r=".88"/>
<circle cx="95.3" cy="56.6" r=".88"/>
<circle cx="119.9" cy="42.5" r=".88"/>
<circle cx="95.3" cy="53.1" r=".88"/>
<circle cx="95.3" cy="42.5" r=".88"/>
<circle cx="95.3" cy="99" r=".88"/>
<circle cx="95.3" cy="109.5" r=".88"/>
<circle cx="119.9" cy="99" r=".88"/>
<circle cx="95.3" cy="113.1" r=".88"/>
<circle cx="125.2" cy="99" r=".88"/>
<circle cx="105.8" cy="84.8" r=".88"/>
<circle cx="125.2" cy="84.8" r=".88"/>
<circle cx="141.1" cy="211.8" r=".88"/>
<circle cx="121.7" cy="211.8" r=".88"/>
<circle cx="141.1" cy="226" r=".88"/>
<circle cx="111.1" cy="240.1" r=".88"/>
<circle cx="135.8" cy="226" r=".88"/>
<circle cx="111.1" cy="236.5" r=".88"/>
<circle cx="111.1" cy="180.1" r=".88"/>
<circle cx="135.8" cy="169.5" r=".88"/>
<circle cx="111.1" cy="183.6" r=".88"/>
<circle cx="141.1" cy="169.5" r=".88"/>
<circle cx="121.7" cy="155.4" r=".88"/>
<circle cx="141.1" cy="155.4" r=".88"/>
<circle cx="255.8" cy="215.4" r=".88"/>
<circle cx="236.4" cy="215.4" r=".88"/>
<circle cx="255.8" cy="229.5" r=".88"/>
<circle cx="225.8" cy="243.6" r=".88"/>
<circle cx="250.5" cy="229.5" r=".88"/>
<circle cx="225.8" cy="240.1" r=".88"/>
<circle cx="225.8" cy="183.6" r=".88"/>
<circle cx="250.5" cy="173" r=".88"/>
<circle cx="225.8" cy="187.1" r=".88"/>
<circle cx="255.8" cy="173" r=".88"/>
<circle cx="236.4" cy="158.9" r=".88"/>
<circle cx="255.8" cy="158.9" r=".88"/>
<circle cx="179.9" cy="338.8" r=".88"/>
<circle cx="160.5" cy="338.8" r=".88"/>
<circle cx="179.9" cy="353" r=".88"/>
<circle cx="149.9" cy="367.1" r=".88"/>
<circle cx="174.6" cy="353" r=".88"/>
<circle cx="149.9" cy="363.5" r=".88"/>
<circle cx="149.9" cy="307.1" r=".88"/>
<circle cx="174.6" cy="296.5" r=".88"/>
<circle cx="149.9" cy="310.6" r=".88"/>
<circle cx="179.9" cy="296.5" r=".88"/>
<circle cx="160.5" cy="282.4" r=".88"/>
<circle cx="179.9" cy="282.4" r=".88"/>
<circle cx="111.1" cy="169.5" r=".88"/>
<circle cx="111.1" cy="226" r=".88"/>
<circle cx="225.8" cy="173" r=".88"/>
<circle cx="225.8" cy="229.5" r=".88"/>
<circle cx="149.9" cy="296.5" r=".88"/>
<circle cx="149.9" cy="353" r=".88"/>
<circle cx="44.1" cy="277.1" r=".88"/>
<circle cx="38.8" cy="247.1" r=".88"/>
<circle cx="49.4" cy="356.5" r=".88"/>
<circle cx="38.8" cy="319.4" r=".88"/>
<circle cx="393.3" cy="354.7" r=".88"/>
<circle cx="266.3" cy="121.9" r=".88"/>
<circle cx="266.3" cy="114.8" r=".88"/>
<circle cx="282.2" cy="118.4" r=".88"/>
<circle cx="282.2" cy="121.9" r=".88"/>
</g>
<text font-size="4.6" fill="#00f" x="369.9" y="379.6">four + four front</text>
<g font-size="4.2">
<text x="48.3" y="48.2">GND</text>
<text x="90.7" y="65.8">GND</text>
<text x="48.3" y="83.4">GND</text>
<text x="224.7" y="83.4">GND</text>
<text x="245.9" y="83.4">GND</text>
<text x="286.5" y="85.2">GND</text>
<text x="48.3" y="115.2">GND</text>
<text x="90.7" y="122.2">GND</text>
<text x="205.3" y="132.8">GND</text>
<text x="277.6" y="146.9">GND</text>
<text x="43" y="176.9">GND</text>
<text x="485.8" y="180.4">GND</text>
<text x="106.5" y="192.8">GND</text>
<text x="221.2" y="196.3">GND</text>
<text x="487.5" y="199.8">GND</text>
<text x="489.3" y="219.3">GND</text>
<text x="487.5" y="238.7">GND</text>
<text x="106.5" y="249.2">GND</text>
<text x="221.2" y="252.8">GND</text>
<text x="487.5" y="258.1">GND</text>
<text x="34.2" y="273.9">GND</text>
<text x="487.5" y="279.2">GND</text>
<text x="39.5" y="303.9">GND</text>
<text x="485.8" y="302.2">GND</text>
<text x="145.3" y="319.8">GND</text>
<text x="487.5" y="323.3">GND</text>
<text x="34.2" y="348">GND</text>
<text x="110.1" y="362.1">GND</text>
<text x="388.8" y="365.7">GND</text>
<text x="145.3" y="376.2">GND</text>
<text x="44.8" y="383.3">GND</text>
</g>
<g font-size="4.2" fill="#00f">
<text x="22.9" y="141.3">SERIES -- single 8 == LO</text>
<text x="22.9" y="145.5">PARALLEL -- dual 4 == HI</text>
<text x="33.5" y="227.7">passthru</text>
<text x="33.5" y="232">divide by 4</text>
<text x="33.5" y="236.2">divide by 8</text>
<text x="491.6" y="379.9">2.0</text>
<text x="410" y="389.4">508: Loop Detected</text>
<text x="403.1" y="397.2">2023-11-5</text>
</g>
<g font-size="3.9" fill="#00f">
<text x="88.3" y="24.4">+2.5V</text>
<text x="62.4" y="31.4">out1</text>
<text x="168.3" y="36.7">S1-S1-neg</text>
<text x="298.6" y="40.7">PWR-HI</text>
<text x="168.3" y="43.8">S1-S1-pos</text>
<text x="62.4" y="65">out2</text>
<text x="307.5" y="61.4">inv-clk-1-unbuff</text>
<text x="88.3" y="80.8">+2.5V</text>
<text x="168.3" y="93.2">S2-S1-neg</text>
<text x="62.4" y="98.5">out-sum</text>
<text x="168.3" y="100.2">S2-S1-pos</text>
<text x="232.7" y="102.5">PWR-HI</text>
<text x="295.3" y="119.6">reset-inv</text>
<text x="369.4" y="114.3">S1-S1-neg</text>
<text x="369.4" y="117.9">S1-S1-pos</text>
<text x="369.4" y="121.4">28-x-0</text>
<text x="369.4" y="124.9">28-1-0</text>
<text x="369.1" y="146.1">S1-S2-neg</text>
<text x="369.2" y="149.6">S1-S2-pos</text>
<text x="104.1" y="151.4">+2.5V</text>
<text x="218.8" y="154.9">+2.5V</text>
<text x="369.4" y="153.1">28-x-1</text>
<text x="24.6" y="160.7">PWR-HI</text>
<text x="369.4" y="156.6">28-1-1</text>
<text x="68.5" y="163.7">ser-par</text>
<text x="183.9" y="163.7">S1-S2-neg</text>
<text x="298.6" y="167.2">S1-S3-neg</text>
<text x="184" y="170.7">S1-S2-pos</text>
<text x="410.5" y="172.5">28-1-0</text>
<text x="298.7" y="174.3">S1-S3-pos</text>
<text x="369.1" y="177.8">S1-S3-neg</text>
<text x="369.2" y="181.3">S1-S3-pos</text>
<text x="369.4" y="184.9">28-x-2</text>
<text x="369.4" y="188.4">28-1-2</text>
<text x="412.3" y="191.9">28-1-1</text>
<text x="66" y="200.8">4024-1</text>
<text x="14" y="204.3">4029-2-clk</text>
<text x="66" y="204.3">4024-2</text>
<text x="66" y="207.8">4024-4</text>
<text x="104.1" y="207.8">+2.5V</text>
<text x="369.1" y="207.8">S1-S4-neg</text>
<text x="218.8" y="211.3">+2.5V</text>
<text x="369.2" y="211.3">S1-S4-pos</text>
<text x="369.4" y="214.8">28-x-3</text>
<text x="414.1" y="211.3">28-1-2</text>
<text x="183.9" y="220.2">S2-S2-neg</text>
<text x="369.4" y="218.4">28-1-3</text>
<text x="184" y="227.2">S2-S2-pos</text>
<text x="298.6" y="223.7">S2-S3-neg</text>
<text x="298.7" y="230.7">S2-S3-pos</text>
<text x="412.3" y="230.7">28-1-3</text>
<text x="10.5" y="248.4">up-down-2</text>
<text x="378.2" y="250.2">S2-S1-neg</text>
<text x="378.2" y="246.6">S2-S1-pos</text>
<text x="412.3" y="250.1">28-x-0</text>
<text x="377.9" y="257.2">S2-S2-neg</text>
<text x="378" y="253.7">S2-S2-pos</text>
<text x="90.5" y="261.2">PWR-HI</text>
<text x="90.7" y="267.8">FF-Q2</text>
<text x="412.3" y="271.3">28-x-1</text>
<text x="11.5" y="278.4">PSE-inhibit-2</text>
<text x="142.9" y="278.4">+2.5V</text>
<text x="377.9" y="280.1">S2-S3-neg</text>
<text x="378" y="276.6">S2-S3-pos</text>
<text x="90.5" y="282.4">PWR-HIGND</text>
<text x="297" y="283.7">4029-2-clk</text>
<text x="297" y="287.2">4024-1</text>
<text x="379.7" y="287.1">S2-S4-neg</text>
<text x="379.8" y="283.6">S2-S4-pos</text>
<text x="222.7" y="290.7">S1-S4-neg</text>
<text x="297" y="290.7">4024-2</text>
<text x="222.8" y="297.7">S1-S4-pos</text>
<text x="297" y="294.3">4024-4</text>
<text x="410.5" y="294.2">28-x-2</text>
<text x="302.3" y="315.4">out1</text>
<text x="378.2" y="315.4">up-down-1</text>
<text x="412.3" y="315.4">28-x-3</text>
<text x="8.8" y="320.7">up-down-1</text>
<text x="302.3" y="319">out2</text>
<text x="302.3" y="322.5">out-sum</text>
<text x="378.2" y="322.5">PSE-inhibit-1</text>
<text x="378.2" y="318.9">FF-Q1</text>
<text x="302.2" y="326">inv-clk-1-unbuff</text>
<text x="378.2" y="326">+2.5V</text>
<text x="142.9" y="334.8">+2.5V</text>
<text x="92.3" y="340.6">PWR-HI</text>
<text x="92.4" y="347.1">FF-Q1</text>
<text x="224.5" y="347.1">S2-S4-neg</text>
<text x="379.3" y="345.4">reset-inv</text>
<text x="380.8" y="352.5">ser-par</text>
<text x="13.3" y="357.8">PSE-inhibit-1</text>
<text x="224.6" y="354.2">S2-S4-pos</text>
<text x="309.4" y="359.5">up-down-2</text>
<text x="92.3" y="361.8">PWR-HI</text>
<text x="309.4" y="363">FF-Q2</text>
<text x="309.2" y="370.6">PWR-HI</text>
<text x="309.4" y="366.6">PSE-inhibit-2</text>
</g>
<g font-size="3.9" fill="#800">
<text x="349.6" y="375.2">TITLE:</text>
<text x="478.2" y="379.9">REV:</text>
<text x="386.5" y="389.4">Company:</text>
<text x="477.9" y="390">Sheet: 1/1</text>
<text x="386.5" y="397.1">Date:</text>
<text x="435.5" y="397.1">Drawn By: rossgrady</text>
</g>
<g font-size="3.2" fill="#800">
<text x="41.6" y="6.7">1</text>
<text x="110.8" y="6.7">2</text>
<text x="179.9" y="6.7">3</text>
<text x="249.1" y="6.7">4</text>
<text x="318.2" y="6.7">5</text>
<text x="387.3" y="6.7">6</text>
<text x="456.5" y="6.7">7</text>
<text x="4.1" y="41.8">A</text>
<text x="505" y="41.8">A</text>
<text x="4.1" y="110.9">B</text>
<text x="505" y="110.9">B</text>
<text x="4.1" y="180.1">C</text>
<text x="505" y="180.1">C</text>
<text x="4.1" y="249.2">D</text>
<text x="505" y="249.2">D</text>
<text x="4.1" y="318.4">E</text>
<text x="505" y="318.4">E</text>
<text x="41.6" y="401.8">1</text>
<text x="110.8" y="401.8">2</text>
<text x="179.9" y="401.8">3</text>
<text x="249.1" y="401.8">4</text>
<text x="318.2" y="401.8">5</text>
<text x="387.3" y="401.8">6</text>
<text x="456.5" y="401.8">7</text>
</g>
<g font-size="3.2" fill="#000080">
<text x="19.2" y="28.4">THONKICONNNEW</text>
<text x="39.5" y="25.3">OUT1</text>
<text x="148.9" y="29.5">R46</text>
<text x="91.7" y="35.5">S1-S1</text>
<text x="146.1" y="32.6">100k</text>
<text x="92.1" y="38.3">B100K</text>
<text x="127.7" y="36.6">R18</text>
<text x="129" y="40.1">47k</text>
<text x="122.4" y="50.7">R17</text>
<text x="293.7" y="50.7">R7</text>
<text x="295.5" y="53.9">10k</text>
<text x="39.5" y="58.8">OUT2</text>
<text x="123.7" y="54.2">47k</text>
<text x="218.2" y="58.8">CK1</text>
<text x="244.5" y="54.2">SUBMINI_SPDT</text>
<text x="252.5" y="58.6">RH1</text>
<text x="19.2" y="61.9">THONKICONNNEW</text>
<text x="195.6" y="61.9">THONKICONNNEW</text>
<text x="273.1" y="64.4">100k</text>
<text x="277.7" y="61.3">R4</text>
<text x="291.7" y="71.5">BC847</text>
<text x="294.1" y="68.3">Q1</text>
<text x="146.1" y="89.1">100k</text>
<text x="150.7" y="86">R9</text>
<text x="19.2" y="95.4">THONKICONNNEW</text>
<text x="39.5" y="92.3">OUT3</text>
<text x="90.5" y="91.2">S2-S1</text>
<text x="92.1" y="94.8">B100K</text>
<text x="129.5" y="93">R2</text>
<text x="129" y="96.6">47k</text>
<text x="124.2" y="107.1">R1</text>
<text x="351.2" y="105.3">H1</text>
<text x="123.7" y="110.7">47k</text>
<text x="220.4" y="110.6">RESET</text>
<text x="260.1" y="108.9">R6</text>
<text x="260.2" y="112.1">10k</text>
<text x="271.3" y="111.7">1N4148W</text>
<text x="271.3" y="108.5">D8</text>
<text x="322.8" y="108.5">X4611WV-04I-C28D40</text>
<text x="201.2" y="114.2">SPST MOMENTARY TAYDA</text>
<text x="271.5" y="130.4">R5</text>
<text x="271.5" y="127.2">10k</text>
<text x="285.8" y="130.1">C18</text>
<text x="285.8" y="133.2">0.1uF</text>
<text x="351.2" y="137.1">H2</text>
<text x="322.8" y="140.2">X4611WV-04I-C28D40</text>
<text x="41.6" y="149.5">SUBMINI_SPDT</text>
<text x="50" y="153.8">SP1</text>
<text x="106.4" y="161.8">S1-S2</text>
<text x="162" y="159.6">100k</text>
<text x="164.8" y="156.5">R23</text>
<text x="279.4" y="160.1">R29</text>
<text x="107.9" y="165.3">B100K</text>
<text x="143.6" y="163.6">R22</text>
<text x="144.9" y="167.1">47k</text>
<text x="221" y="165.3">S1-S3</text>
<text x="258.3" y="167.1">R28</text>
<text x="276.7" y="163.2">100k</text>
<text x="452.3" y="165.4">R3</text>
<text x="468.5" y="165.6">LED1</text>
<text x="222.6" y="168.8">B100K</text>
<text x="259.5" y="170.6">47k</text>
<text x="322.8" y="172">X4611WV-04I-C28D40</text>
<text x="351.2" y="168.8">H3</text>
<text x="448.6" y="168.5">6.8k</text>
<text x="463.9" y="168.9">LED-3MM-RED</text>
<text x="138.3" y="177.7">R21</text>
<text x="139.6" y="181.2">47k</text>
<text x="253" y="181.2">R27</text>
<text x="254.2" y="184.8">47k</text>
<text x="448.8" y="184.8">R8</text>
<text x="470.3" y="185">LED2</text>
<text x="445.1" y="187.9">6.8k</text>
<text x="456.2" y="188.2">LED-3MM-RED</text>
<text x="40.6" y="197.1">TAIWAY SP3T</text>
<text x="49.4" y="193.6">CD1</text>
<text x="322.8" y="202">X4611WV-04I-C28D40</text>
<text x="351.2" y="198.8">H4</text>
<text x="446.9" y="207.3">6.8k</text>
<text x="448.8" y="204.2">R10</text>
<text x="458" y="207.6">LED-3MM-RED</text>
<text x="472.1" y="204.4">LED3</text>
<text x="164.8" y="213">R16</text>
<text x="106.4" y="218.2">S2-S2</text>
<text x="107.9" y="221.8">B100K</text>
<text x="143.6" y="220">R19</text>
<text x="162" y="216.1">100k</text>
<text x="221" y="221.8">S2-S3</text>
<text x="276.7" y="219.6">100k</text>
<text x="279.4" y="216.5">R24</text>
<text x="144.9" y="223.6">47k</text>
<text x="222.6" y="225.3">B100K</text>
<text x="258.3" y="223.6">R25</text>
<text x="259.5" y="227.1">47k</text>
<text x="446.9" y="226.7">6.8k</text>
<text x="448.8" y="223.6">R11</text>
<text x="456.2" y="227">LED-3MM-RED</text>
<text x="470.3" y="223.8">LED4</text>
<text x="138.3" y="234.1">R20</text>
<text x="139.6" y="237.7">47k</text>
<text x="253" y="237.7">R26</text>
<text x="360" y="237.6">H5</text>
<text x="254.2" y="241.2">47k</text>
<text x="331.6" y="240.8">X4611WV-04I-C28D40</text>
<text x="447" y="243">R12</text>
<text x="470.3" y="243.2">LED5</text>
<text x="58.6" y="250">Submini DPDT On-Off-On</text>
<text x="445.1" y="246.1">6.8k</text>
<text x="456.2" y="246.4">LED-3MM-RED</text>
<text x="41.3" y="257.1">R36</text>
<text x="69.3" y="253.6">UDB2</text>
<text x="40.8" y="260.6">100k</text>
<text x="361.8" y="267.6">H6</text>
<text x="443.3" y="267.2">6.8k</text>
<text x="445.2" y="264.1">R13</text>
<text x="456.2" y="267.6">LED-3MM-RED</text>
<text x="470.3" y="264.3">LED6</text>
<text x="278.9" y="274.7">H9</text>
<text x="333.4" y="270.8">X4611WV-04I-C28D40</text>
<text x="250.4" y="277.8">X4611WV-04I-C28D40</text>
<text x="46.6" y="287.1">R37</text>
<text x="200.8" y="286.6">100k</text>
<text x="203.6" y="283.5">R35</text>
<text x="445.2" y="287.1">R14</text>
<text x="468.5" y="287.3">LED7</text>
<text x="46.1" y="290.6">100k</text>
<text x="145.2" y="288.8">S1-S4</text>
<text x="146.8" y="292.3">B100K</text>
<text x="182.4" y="290.6">R34</text>
<text x="443.3" y="290.2">6.8k</text>
<text x="454.4" y="290.5">LED-3MM-RED</text>
<text x="183.7" y="294.1">47k</text>
<text x="177.1" y="304.7">R33</text>
<text x="178.4" y="308.2">47k</text>
<text x="255.7" y="309.6">X4611WV-04I-C28D40</text>
<text x="284.1" y="306.4">H7</text>
<text x="333.4" y="309.6">X4611WV-04I-C28D40</text>
<text x="360" y="306.4">H11</text>
<text x="445.1" y="311.3">6.8k</text>
<text x="447" y="308.2">R15</text>
<text x="456.2" y="311.7">LED-3MM-RED</text>
<text x="470.3" y="308.4">LED8</text>
<text x="49.8" y="329.3">Submini DPDT On-Off-On</text>
<text x="40.8" y="334.7">100k</text>
<text x="41.3" y="331.2">R38</text>
<text x="71.1" y="332.9">UDB1</text>
<text x="203.6" y="340">R30</text>
<text x="335.1" y="339.5">X4611WV-04I-C28D40</text>
<text x="363.5" y="336.4">H8</text>
<text x="145.2" y="345.2">S2-S4</text>
<text x="182.4" y="347">R31</text>
<text x="200.8" y="343.1">100k</text>
<text x="146.8" y="348.8">B100K</text>
<text x="183.7" y="350.6">47k</text>
<text x="264.6" y="353.7">X4611WV-04I-C28D40</text>
<text x="291.2" y="350.5">H10</text>
<text x="177.1" y="361.1">R32</text>
<text x="178.4" y="364.7">47k</text>
<text x="51.4" y="370">100k</text>
<text x="51.9" y="366.4">R39</text>
</g>
<g font-size="3.2" fill="#00f">
<text x="354.7" y="112.7">1</text>
<text x="351.2" y="114.5">1</text>
<text x="351.2" y="118">2</text>
<text x="354.7" y="116.2">2</text>
<text x="354.7" y="119.8">3</text>
<text x="212.8" y="121.5">2</text>
<text x="233.2" y="121.5">1</text>
<text x="351.2" y="121.5">3</text>
<text x="351.2" y="125.1">4</text>
<text x="354.7" y="123.3">4</text>
<text x="351.2" y="146.2">1</text>
<text x="351.2" y="149.8">2</text>
<text x="354.7" y="144.5">1</text>
<text x="354.7" y="148">2</text>
<text x="351.2" y="153.3">3</text>
<text x="354.7" y="151.5">3</text>
<text x="354.7" y="155">4</text>
<text x="351.2" y="156.8">4</text>
<text x="351.2" y="178">1</text>
<text x="354.7" y="176.2">1</text>
<text x="354.7" y="179.7">2</text>
<text x="351.2" y="181.5">2</text>
<text x="351.2" y="185">3</text>
<text x="354.7" y="183.3">3</text>
<text x="351.2" y="188.6">4</text>
<text x="354.7" y="186.8">4</text>
<text x="351.2" y="208">1</text>
<text x="354.7" y="206.2">1</text>
<text x="354.7" y="209.7">2</text>
<text x="351.2" y="211.5">2</text>
<text x="351.2" y="215">3</text>
<text x="354.7" y="213.3">3</text>
<text x="351.2" y="218.5">4</text>
<text x="354.7" y="216.8">4</text>
<text x="363.5" y="245">1</text>
<text x="360" y="246.8">1</text>
<text x="360" y="250.3">2</text>
<text x="363.5" y="248.5">2</text>
<text x="360" y="253.8">3</text>
<text x="360" y="257.4">4</text>
<text x="363.5" y="252.1">3</text>
<text x="363.5" y="255.6">4</text>
<text x="79.4" y="262.6">1</text>
<text x="56.2" y="266.2">2</text>
<text x="79.4" y="269.7">3</text>
<text x="365.3" y="275">1</text>
<text x="56.2" y="280.3">5</text>
<text x="79.4" y="276.8">4</text>
<text x="361.8" y="276.8">1</text>
<text x="361.8" y="280.3">2</text>
<text x="365.3" y="278.5">2</text>
<text x="79.4" y="283.8">6</text>
<text x="278.9" y="283.8">1</text>
<text x="278.9" y="287.3">2</text>
<text x="282.4" y="282">1</text>
<text x="282.4" y="285.6">2</text>
<text x="361.8" y="283.8">3</text>
<text x="361.8" y="287.3">4</text>
<text x="365.3" y="282">3</text>
<text x="365.3" y="285.6">4</text>
<text x="278.9" y="290.9">3</text>
<text x="282.4" y="289.1">3</text>
<text x="282.4" y="292.6">4</text>
<text x="278.9" y="294.4">4</text>
<text x="284.2" y="315.6">1</text>
<text x="287.7" y="313.8">1</text>
<text x="287.7" y="317.3">2</text>
<text x="361.8" y="315.6">1</text>
<text x="365.3" y="313.8">1</text>
<text x="365.3" y="317.3">2</text>
<text x="284.2" y="319.1">2</text>
<text x="284.2" y="322.6">3</text>
<text x="287.7" y="320.9">3</text>
<text x="361.8" y="319.1">2</text>
<text x="361.8" y="322.6">3</text>
<text x="365.3" y="320.9">3</text>
<text x="284.2" y="326.1">4</text>
<text x="287.7" y="324.4">4</text>
<text x="361.8" y="326.1">4</text>
<text x="365.3" y="324.4">4</text>
<text x="58" y="345.5">2</text>
<text x="81.1" y="342">1</text>
<text x="363.6" y="345.5">1</text>
<text x="367.1" y="343.8">1</text>
<text x="367.1" y="347.3">2</text>
<text x="81.1" y="349.1">3</text>
<text x="363.6" y="349.1">2</text>
<text x="363.6" y="352.6">3</text>
<text x="367.1" y="350.8">3</text>
<text x="58" y="359.7">5</text>
<text x="81.1" y="356.1">4</text>
<text x="293" y="359.7">1</text>
<text x="296.5" y="357.9">1</text>
<text x="363.6" y="356.1">4</text>
<text x="367.1" y="354.4">4</text>
<text x="81.1" y="363.2">6</text>
<text x="293" y="363.2">2</text>
<text x="296.5" y="361.4">2</text>
<text x="296.5" y="364.9">3</text>
<text x="293" y="366.7">3</text>
<text x="293" y="370.2">4</text>
<text x="296.5" y="368.5">4</text>
</g>
<g font-size="3.2" fill="#840000">
<text x="53.7" y="202.5">1</text>
<text x="43.1" y="206">2</text>
<text x="53.7" y="206">4</text>
<text x="53.7" y="209.5">6</text>
</g>
<g font-size="2.5" fill="#00f">
<text x="45.9" y="213.6">type 2:</text>
<text x="45.9" y="216.1">3 tied to 5</text>
<text x="45.9" y="218.5">2 comm</text>
</g>
<g font-size="1.1" fill="#838383">
<text x="95.2" y="44.2">(CHASSIS)</text>
<text x="95.2" y="100.7">(CHASSIS)</text>
<text x="111.1" y="171.2">(CHASSIS)</text>
<text x="225.8" y="174.7">(CHASSIS)</text>
<text x="111.1" y="227.7">(CHASSIS)</text>
<text x="225.8" y="231.2">(CHASSIS)</text>
<text x="149.9" y="298.2">(CHASSIS)</text>
<text x="149.9" y="354.7">(CHASSIS)</text>
</g>
</svg>
